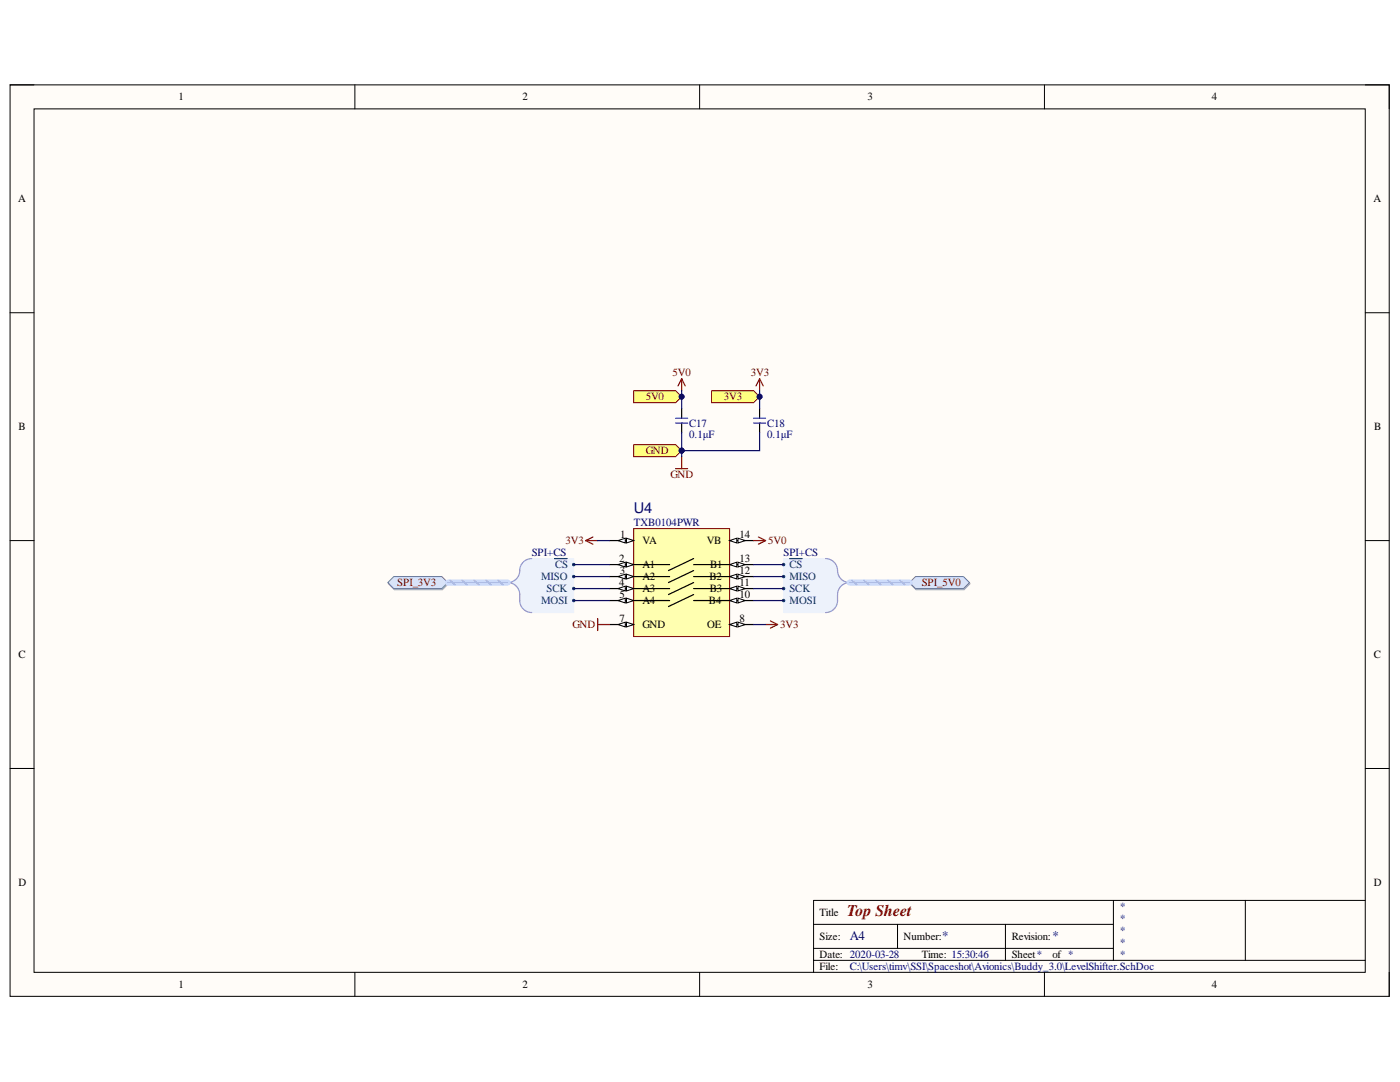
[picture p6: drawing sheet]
<svg xmlns="http://www.w3.org/2000/svg" width="279mm" height="216mm" viewBox="0 0 279 216" stroke-linecap="round" stroke-linejoin="round" font-family="sans-serif">
<path d="M2 16.9h275.2v181.9h-275.2z" fill-rule="evenodd" fill="#fffcf8"/>
<path d="M2 16.9h275.2v181.9h-275.2z" fill="none" stroke="#000" stroke-width=".2"/>
<path d="M6.8 21.7h265.7v172.3h-265.7z" fill-rule="evenodd" fill="#fffcf8"/>
<g fill="none" stroke="#000" stroke-width=".2">
<path d="M2 16.9h4.8M70.8 16.9v4.8M139.6 16.9v4.8M208.4 16.9v4.8M272.5 16.9h4.7v4.8M6.8 21.7h265.7v172.3h-265.7zM2 62.4h4.8M272.5 62.4h4.7M2 107.9h4.8M272.5 107.9h4.7M2 153.3h4.8M272.5 153.3h4.7"/>
<path d="M222.2 179.7v11.9M248.5 179.7v11.9M272.5 179.7h-110.1v14.3M70.8 194v4.8M139.6 194v4.8M162.4 184.4h59.8M162.4 191.6h110.1M162.4 189.2h59.8M179.1 184.4v4.8M200.7 184.4v7.2M208.4 194v4.8M277.2 194v4.8"/>
</g>
<path d="M126.5 105.5h19.1v21.5h-19.1z" fill-rule="evenodd" fill="#ffffb0"/>
<path d="M126.5 105.5h19.1v21.5h-19.1z" fill="none" stroke="#800000" stroke-width=".2"/>
<g fill="none" stroke="#000" stroke-width=".24">
<path d="M126.5 119.8h7.1M126.5 117.4h7.1M126.5 115h7.1M126.5 112.7h7.1M138.4 119.8h7.2M138.4 118.6l-5 2.4M138.4 117.4h7.2M138.4 116.2l-5 2.4M138.4 115h7.2M138.4 113.9l-5 2.3M138.4 112.7h7.2M138.4 111.5l-5 2.4"/>
<path d="M145.6 124.6h4.8"/>
</g>
<path d="M145.6 124.6l1.4-.5v1z" fill="#f8fcff"/>
<path d="M145.6 124.6l1.4-.5v1z" fill="none" stroke="#000" stroke-width=".2"/>
<path d="M147.3 124.1l1.4 .5-1.4 .5z" fill="#f8fcff"/>
<path d="M147.3 124.1l1.4 .5-1.4 .5z" fill="none" stroke="#000" stroke-width=".2"/>
<path d="M145.6 119.8h4.8" fill="none" stroke="#000" stroke-width=".24"/>
<path d="M145.6 119.8l1.4-.4v.9z" fill="#f8fcff"/>
<path d="M145.6 119.8l1.4-.4v.9z" fill="none" stroke="#000" stroke-width=".2"/>
<path d="M147.3 119.4l1.4 .4-1.4 .5z" fill="#f8fcff"/>
<path d="M147.3 119.4l1.4 .4-1.4 .5z" fill="none" stroke="#000" stroke-width=".2"/>
<path d="M145.6 117.4h4.8" fill="none" stroke="#000" stroke-width=".24"/>
<path d="M145.6 117.4l1.4-.4v.9z" fill="#f8fcff"/>
<path d="M145.6 117.4l1.4-.4v.9z" fill="none" stroke="#000" stroke-width=".2"/>
<path d="M147.3 117l1.4 .4-1.4 .5z" fill="#f8fcff"/>
<path d="M147.3 117l1.4 .4-1.4 .5z" fill="none" stroke="#000" stroke-width=".2"/>
<path d="M145.6 115h4.8" fill="none" stroke="#000" stroke-width=".24"/>
<path d="M145.6 115l1.4-.4v.9z" fill="#f8fcff"/>
<path d="M145.6 115l1.4-.4v.9z" fill="none" stroke="#000" stroke-width=".2"/>
<path d="M147.3 114.6l1.4 .4-1.4 .5z" fill="#f8fcff"/>
<path d="M147.3 114.6l1.4 .4-1.4 .5z" fill="none" stroke="#000" stroke-width=".2"/>
<path d="M145.6 112.7h4.8" fill="none" stroke="#000" stroke-width=".24"/>
<path d="M145.6 112.7l1.4-.5v.9z" fill="#f8fcff"/>
<path d="M145.6 112.7l1.4-.5v.9z" fill="none" stroke="#000" stroke-width=".2"/>
<path d="M147.3 112.2l1.4 .5-1.4 .4z" fill="#f8fcff"/>
<path d="M147.3 112.2l1.4 .5-1.4 .4z" fill="none" stroke="#000" stroke-width=".2"/>
<path d="M145.6 107.9h4.8" fill="none" stroke="#000" stroke-width=".24"/>
<path d="M145.6 107.9l1.4-.5v.9z" fill="#f8fcff"/>
<path d="M145.6 107.9l1.4-.5v.9z" fill="none" stroke="#000" stroke-width=".2"/>
<path d="M147.3 107.4l1.4 .5-1.4 .4z" fill="#f8fcff"/>
<path d="M147.3 107.4l1.4 .5-1.4 .4z" fill="none" stroke="#000" stroke-width=".2"/>
<path d="M121.7 124.6h4.8" fill="none" stroke="#000" stroke-width=".24"/>
<path d="M125 124.1l1.5 .5-1.5 .5z" fill="#f8fcff"/>
<path d="M125 124.1l1.5 .5-1.5 .5z" fill="none" stroke="#000" stroke-width=".2"/>
<path d="M123.4 124.6l1.4-.5v1z" fill="#f8fcff"/>
<path d="M123.4 124.6l1.4-.5v1z" fill="none" stroke="#000" stroke-width=".2"/>
<path d="M121.7 119.8h4.8" fill="none" stroke="#000" stroke-width=".24"/>
<path d="M125 119.4l1.5 .4-1.5 .5z" fill="#f8fcff"/>
<path d="M125 119.4l1.5 .4-1.5 .5z" fill="none" stroke="#000" stroke-width=".2"/>
<path d="M123.4 119.8l1.4-.4v.9z" fill="#f8fcff"/>
<path d="M123.4 119.8l1.4-.4v.9z" fill="none" stroke="#000" stroke-width=".2"/>
<path d="M121.7 117.4h4.8" fill="none" stroke="#000" stroke-width=".24"/>
<path d="M125 117l1.5 .4-1.5 .5z" fill="#f8fcff"/>
<path d="M125 117l1.5 .4-1.5 .5z" fill="none" stroke="#000" stroke-width=".2"/>
<path d="M123.4 117.4l1.4-.4v.9z" fill="#f8fcff"/>
<path d="M123.4 117.4l1.4-.4v.9z" fill="none" stroke="#000" stroke-width=".2"/>
<path d="M121.7 115h4.8" fill="none" stroke="#000" stroke-width=".24"/>
<path d="M125 114.6l1.5 .4-1.5 .5z" fill="#f8fcff"/>
<path d="M125 114.6l1.5 .4-1.5 .5z" fill="none" stroke="#000" stroke-width=".2"/>
<path d="M123.4 115l1.4-.4v.9z" fill="#f8fcff"/>
<path d="M123.4 115l1.4-.4v.9z" fill="none" stroke="#000" stroke-width=".2"/>
<path d="M121.7 112.7h4.8" fill="none" stroke="#000" stroke-width=".24"/>
<path d="M125 112.2l1.5 .5-1.5 .4z" fill="#f8fcff"/>
<path d="M125 112.2l1.5 .5-1.5 .4z" fill="none" stroke="#000" stroke-width=".2"/>
<path d="M123.4 112.7l1.4-.5v.9z" fill="#f8fcff"/>
<path d="M123.4 112.7l1.4-.5v.9z" fill="none" stroke="#000" stroke-width=".2"/>
<path d="M121.7 107.9h4.8" fill="none" stroke="#000" stroke-width=".24"/>
<path d="M125 107.4l1.5 .5-1.5 .4z" fill="#f8fcff"/>
<path d="M125 107.4l1.5 .5-1.5 .4z" fill="none" stroke="#000" stroke-width=".2"/>
<path d="M123.4 107.9l1.4-.5v.9z" fill="#f8fcff"/>
<path d="M123.4 107.9l1.4-.5v.9z" fill="none" stroke="#000" stroke-width=".2"/>
<path d="M116.9 107.9h2.4M116.9 107.9l1.4 .7M118.3 107.2l-1.4 .7M150.4 107.9h2.4M151.4 107.2l1.4 .7M152.8 107.9l-1.4 .7M119.3 123.4v2.4M119.3 124.6h2.4" fill="none" stroke="#800000" stroke-width=".24"/>
<path d="M104 112.7l.9-.9 1.2-.3h8.4v10.7h-8.4l-1.2-.3-.9-.9-.3-1.2v-1.8l-.6-1-1.2-.8 1.2-.8 .6-.9z" fill-rule="evenodd" fill="#edf2fb"/>
<path d="M104 112.7l.9-.9 1.2-.3h8.4v10.7h-8.4l-1.2-.3-.9-.9-.3-1.2v-1.8l-.6-1-1.2-.8 1.2-.8 .6-.9z" fill="none" stroke="#edf2fb" stroke-width=".2"/>
<path d="M106.1 111.5a2.57 2.57 0 0 0-2.4 2.9 2.39 2.39 0 0 1-2.4 1.8 2.39 2.39 0 0 1 2.4 2.4 3.2 3.2 0 0 0 .9 3.1l1 .5h.5" fill="none" stroke="#8f9ec9" stroke-width=".24"/>
<circle cx="114.5" cy="112.7" r=".24" fill="#003a70"/>
<circle cx="114.5" cy="112.7" r=".24" fill="none" stroke="#003a70" stroke-width=".2"/>
<path d="M110.7 111.5h2.5" fill="none" stroke="#003a70" stroke-width=".24"/>
<circle cx="114.5" cy="115" r=".24" fill="#003a70"/>
<circle cx="114.5" cy="115" r=".24" fill="none" stroke="#003a70" stroke-width=".2"/>
<circle cx="114.5" cy="119.8" r=".24" fill="#003a70"/>
<circle cx="114.5" cy="119.8" r=".24" fill="none" stroke="#003a70" stroke-width=".2"/>
<circle cx="114.5" cy="117.4" r=".24" fill="#003a70"/>
<circle cx="114.5" cy="117.4" r=".24" fill="none" stroke="#003a70" stroke-width=".2"/>
<path d="M78.7 115.3h9.6l1.2 1.2-1.2 1.2h-9.6l-1.2-1.2z" fill-rule="evenodd" fill="#bac0ca"/>
<path d="M78.7 115.3h9.6l1.2 1.2-1.2 1.2h-9.6l-1.2-1.2z" fill="none" stroke="#a6acb6" stroke-width=".2"/>
<path d="M77.4 116.2l1.2-1.2h9.6l1.2 1.2-1.2 1.2h-9.6z" fill-rule="evenodd" fill="#d5e4ff"/>
<path d="M77.4 116.2l1.2-1.2h9.6l1.2 1.2-1.2 1.2h-9.6z" fill="none" stroke="#71809b" stroke-width=".2"/>
<path d="M156.4 111.5h8.4a2.48 2.48 0 0 1 2.4 3l.5 .9 1.2 .8-1.2 .8-.5 1v1.8l-.3 1.2-.9 .9-1.2 .3h-8.4z" fill-rule="evenodd" fill="#edf2fb"/>
<path d="M156.4 111.5h8.4a2.48 2.48 0 0 1 2.4 3l.5 .9 1.2 .8-1.2 .8-.5 1v1.8l-.3 1.2-.9 .9-1.2 .3h-8.4z" fill="none" stroke="#edf2fb" stroke-width=".2"/>
<path d="M164.8 111.5a2.57 2.57 0 0 1 2.4 2.9 2.39 2.39 0 0 0 2.3 1.8 2.39 2.39 0 0 0-2.3 2.4 3.2 3.2 0 0 1-.9 3.1l-1 .5h-.5" fill="none" stroke="#8f9ec9" stroke-width=".24"/>
<circle cx="156.4" cy="112.7" r=".24" fill="#003a70"/>
<circle cx="156.4" cy="112.7" r=".24" fill="none" stroke="#003a70" stroke-width=".2"/>
<path d="M157.6 111.5h2.5" fill="none" stroke="#003a70" stroke-width=".24"/>
<circle cx="156.4" cy="115" r=".24" fill="#003a70"/>
<circle cx="156.4" cy="115" r=".24" fill="none" stroke="#003a70" stroke-width=".2"/>
<circle cx="156.4" cy="119.8" r=".24" fill="#003a70"/>
<circle cx="156.4" cy="119.8" r=".24" fill="none" stroke="#003a70" stroke-width=".2"/>
<circle cx="156.4" cy="117.4" r=".24" fill="#003a70"/>
<circle cx="156.4" cy="117.4" r=".24" fill="none" stroke="#003a70" stroke-width=".2"/>
<path d="M181.6 116.5l1.2-1.2h9.6l1.2 1.2-1.2 1.2h-9.6z" fill-rule="evenodd" fill="#bac0ca"/>
<path d="M181.6 116.5l1.2-1.2h9.6l1.2 1.2-1.2 1.2h-9.6z" fill="none" stroke="#a6acb6" stroke-width=".2"/>
<path d="M181.5 116.2l1.2-1.2h9.6l1.2 1.2-1.2 1.2h-9.6z" fill-rule="evenodd" fill="#d5e4ff"/>
<path d="M181.5 116.2l1.2-1.2h9.6l1.2 1.2-1.2 1.2h-9.6z" fill="none" stroke="#71809b" stroke-width=".2"/>
<path d="M136 75.6l-.7 1.4M136 75.6l.8 1.4M136 75.6v2.4M151.6 75.6l-.7 1.4M151.6 75.6l.7 1.4M151.6 75.6v2.4M134.8 93.5h2.4M136 91.1v2.4M152.8 124.6h2.4M153.8 123.9l1.4 .7M155.2 124.6l-1.4 .7" fill="none" stroke="#800000" stroke-width=".24"/>
<path d="M136 81.5v2M136 84.4v1.9M151.6 81.5v2M151.6 84.4v1.9" fill="none" stroke="#000" stroke-width=".24"/>
<path d="M134.8 84.4h2.4M134.8 83.5h2.4M150.4 84.4h2.4M150.4 83.5h2.4" fill="none" stroke="#00f" stroke-width=".24"/>
<path d="M126.5 78h8.3l1.2 1.2-1.2 1.1h-8.3z" fill-rule="evenodd" fill="#ffff80"/>
<path d="M126.5 78h8.3l1.2 1.2-1.2 1.1h-8.3z" fill="none" stroke="#800000" stroke-width=".2"/>
<circle cx="136" cy="79.2" r=".48" fill="#000080"/>
<circle cx="136" cy="79.2" r=".48" fill="none" stroke="#000080" stroke-width=".2"/>
<path d="M126.5 88.7h8.3l1.2 1.2-1.2 1.2h-8.3z" fill-rule="evenodd" fill="#ffff80"/>
<path d="M126.5 88.7h8.3l1.2 1.2-1.2 1.2h-8.3z" fill="none" stroke="#800000" stroke-width=".2"/>
<circle cx="136" cy="89.9" r=".48" fill="#000080"/>
<circle cx="136" cy="89.9" r=".48" fill="none" stroke="#000080" stroke-width=".2"/>
<path d="M142 78h8.4l1.2 1.2-1.2 1.1h-8.4z" fill-rule="evenodd" fill="#ffff80"/>
<path d="M142 78h8.4l1.2 1.2-1.2 1.1h-8.4z" fill="none" stroke="#800000" stroke-width=".2"/>
<circle cx="151.6" cy="79.2" r=".48" fill="#000080"/>
<circle cx="151.6" cy="79.2" r=".48" fill="none" stroke="#000080" stroke-width=".2"/>
<path d="M136 78v3.5M114.5 112.7h7.2M114.5 115h7.2M114.5 117.4h7.2M114.5 119.8h7.2M119.3 107.9h2.4M150.4 112.7h6M150.4 115h6M150.4 117.4h6M150.4 119.8h6M150.4 124.6h2.4" fill="none" stroke="#000080" stroke-width=".24"/>
<circle cx="136" cy="79.2" r=".48" fill="#000080"/>
<circle cx="136" cy="79.2" r=".48" fill="none" stroke="#000080" stroke-width=".2"/>
<path d="M151.6 78v3.5" fill="none" stroke="#000080" stroke-width=".24"/>
<circle cx="151.6" cy="79.2" r=".48" fill="#000080"/>
<circle cx="151.6" cy="79.2" r=".48" fill="none" stroke="#000080" stroke-width=".2"/>
<path d="M151.6 86.3v3.6h-15.6" fill="none" stroke="#000080" stroke-width=".24"/>
<circle cx="136" cy="89.9" r=".48" fill="#000080"/>
<circle cx="136" cy="89.9" r=".48" fill="none" stroke="#000080" stroke-width=".2"/>
<path d="M89.4 116.2h11.9M169.5 116.2h12" fill="none" stroke="#cbdaff" stroke-width="1.2"/>
<path d="M89.8 115.8l1 .9M92.2 115.8l1 .9M94.6 115.8l1 .9M97 115.8l1 .9M99.4 115.8l1 .9M170 115.8l1 .9M172.4 115.8l1 .9M174.8 115.8l1 .9M177.2 115.8l1 .9M179.6 115.8l1 .9" fill="none" stroke="#adbce7" stroke-width=".36"/>
<path d="M89.4 116.2h11.9" fill="none" stroke="#adbce7" stroke-width=".24"/>
<path d="M169.5 116.2h12" fill="none" stroke="#adbce7" stroke-width=".25"/>
<path d="M136 86.3v4.8" fill="none" stroke="#000080" stroke-width=".24"/>
<circle cx="136" cy="89.9" r=".48" fill="#000080"/>
<circle cx="136" cy="89.9" r=".48" fill="none" stroke="#000080" stroke-width=".2"/>
<text font-size="3.2" fill="#800000" x="169.1" y="182.7">TopSheet</text>
<text font-size="3" fill="#000080" x="126.5" y="102.5">U4</text>
<g font-size="2.6" fill="#000080">
<text x="169.6" y="187.7">A4</text>
<text x="188" y="187.7">*</text>
<text x="210" y="187.7">*</text>
</g>
<g font-size="2.2">
<text x="35.6" y="20">1</text>
<text x="104.3" y="20">2</text>
<text x="173.1" y="20">3</text>
<text x="241.8" y="20">4</text>
<text x="3.6" y="40.4">A</text>
<text x="274.1" y="40.4">A</text>
<text x="3.7" y="85.9">B</text>
<text x="274.3" y="85.9">B</text>
<text x="123.8" y="107.4">1</text>
<text x="147.6" y="107.4">14</text>
<text x="123.5" y="112.2">2</text>
<text x="128.2" y="113.4">A1</text>
<text x="128.2" y="108.5">VA</text>
<text x="141.1" y="108.5">VB</text>
<text x="141.7" y="113.4">B1</text>
<text x="147.6" y="112.2">13</text>
<text x="123.5" y="116.9">4</text>
<text x="123.6" y="119.4">5</text>
<text x="123.7" y="114.6">3</text>
<text x="128.2" y="118.1">A3</text>
<text x="128.2" y="115.7">A2</text>
<text x="141.6" y="115.7">B2</text>
<text x="141.7" y="118.1">B3</text>
<text x="147.6" y="119.4">10</text>
<text x="147.6" y="116.9">11</text>
<text x="147.6" y="114.6">12</text>
<text x="123.6" y="124.1">7</text>
<text x="128.2" y="125.3">GND</text>
<text x="128.2" y="120.6">A4</text>
<text x="141.1" y="125.3">OE</text>
<text x="141.5" y="120.6">B4</text>
<text x="147.6" y="124.1">8</text>
<text x="3.7" y="131.3">C</text>
<text x="274.2" y="131.3">C</text>
<text x="3.7" y="176.7">D</text>
<text x="274.2" y="176.7">D</text>
<text x="163.6" y="182.7">Title</text>
<text x="163.6" y="187.6">Size:</text>
<text x="163.6" y="191.1">Date: 2020-03-28</text>
<text x="180.3" y="187.6">Number:</text>
<text x="184" y="191.1">Time: 15:30:46</text>
<text x="201.9" y="187.6">Revision:</text>
<text x="201.9" y="191.1">Sheet*</text>
<text x="210" y="191.1">of *</text>
<text x="35.6" y="197.1">1</text>
<text x="104.3" y="197.1">2</text>
<text x="163.6" y="193.5">File:</text>
<text x="173.1" y="197.1">3</text>
<text x="241.8" y="197.1">4</text>
</g>
<g font-size="2.2" fill="#800000">
<text x="134.2" y="75">5V0</text>
<text x="149.9" y="75">3V3</text>
<text x="128.9" y="79.9">5V0</text>
<text x="144.4" y="79.9">3V3</text>
<text x="128.9" y="90.6">GND</text>
<text x="133.8" y="95.4">GND</text>
<text x="112.9" y="108.5">3V3</text>
<text x="153.3" y="108.5">5V0</text>
<text x="79.3" y="116.9">SPI_3V3</text>
<text x="184" y="116.9">SPI_5V0</text>
<text x="114.2" y="125.3">GND</text>
<text x="155.7" y="125.3">3V3</text>
</g>
<g font-size="2.2" fill="#000080">
<text x="137.5" y="87.5">0.1µF</text>
<text x="137.5" y="85.1">C17</text>
<text x="153.1" y="87.5">0.1µF</text>
<text x="153.1" y="85.1">C18</text>
<text x="126.5" y="105">TXB0104PWR</text>
<text x="106.1" y="111">SPI+CS</text>
<text x="156.4" y="111">SPI+CS</text>
<text x="223.4" y="181.6">*</text>
<text x="223.4" y="183.9">*</text>
<text x="223.4" y="186.3">*</text>
<text x="223.4" y="188.8">*</text>
<text x="223.4" y="191.1">*</text>
<text x="169.6" y="193.5">C:\Users\timv\SSI\Spaceshot\Avionics\Buddy_3.0\LevelShifter.SchDoc</text>
</g>
<g font-size="2.2" fill="#003a70">
<text x="110.8" y="113.4">CS</text>
<text x="157.6" y="113.4">CS</text>
<text x="108" y="115.7">MISO</text>
<text x="109.1" y="118.1">SCK</text>
<text x="157.6" y="115.7">MISO</text>
<text x="157.6" y="118.1">SCK</text>
<text x="108" y="120.6">MOSI</text>
<text x="157.6" y="120.6">MOSI</text>
</g>
</svg>
